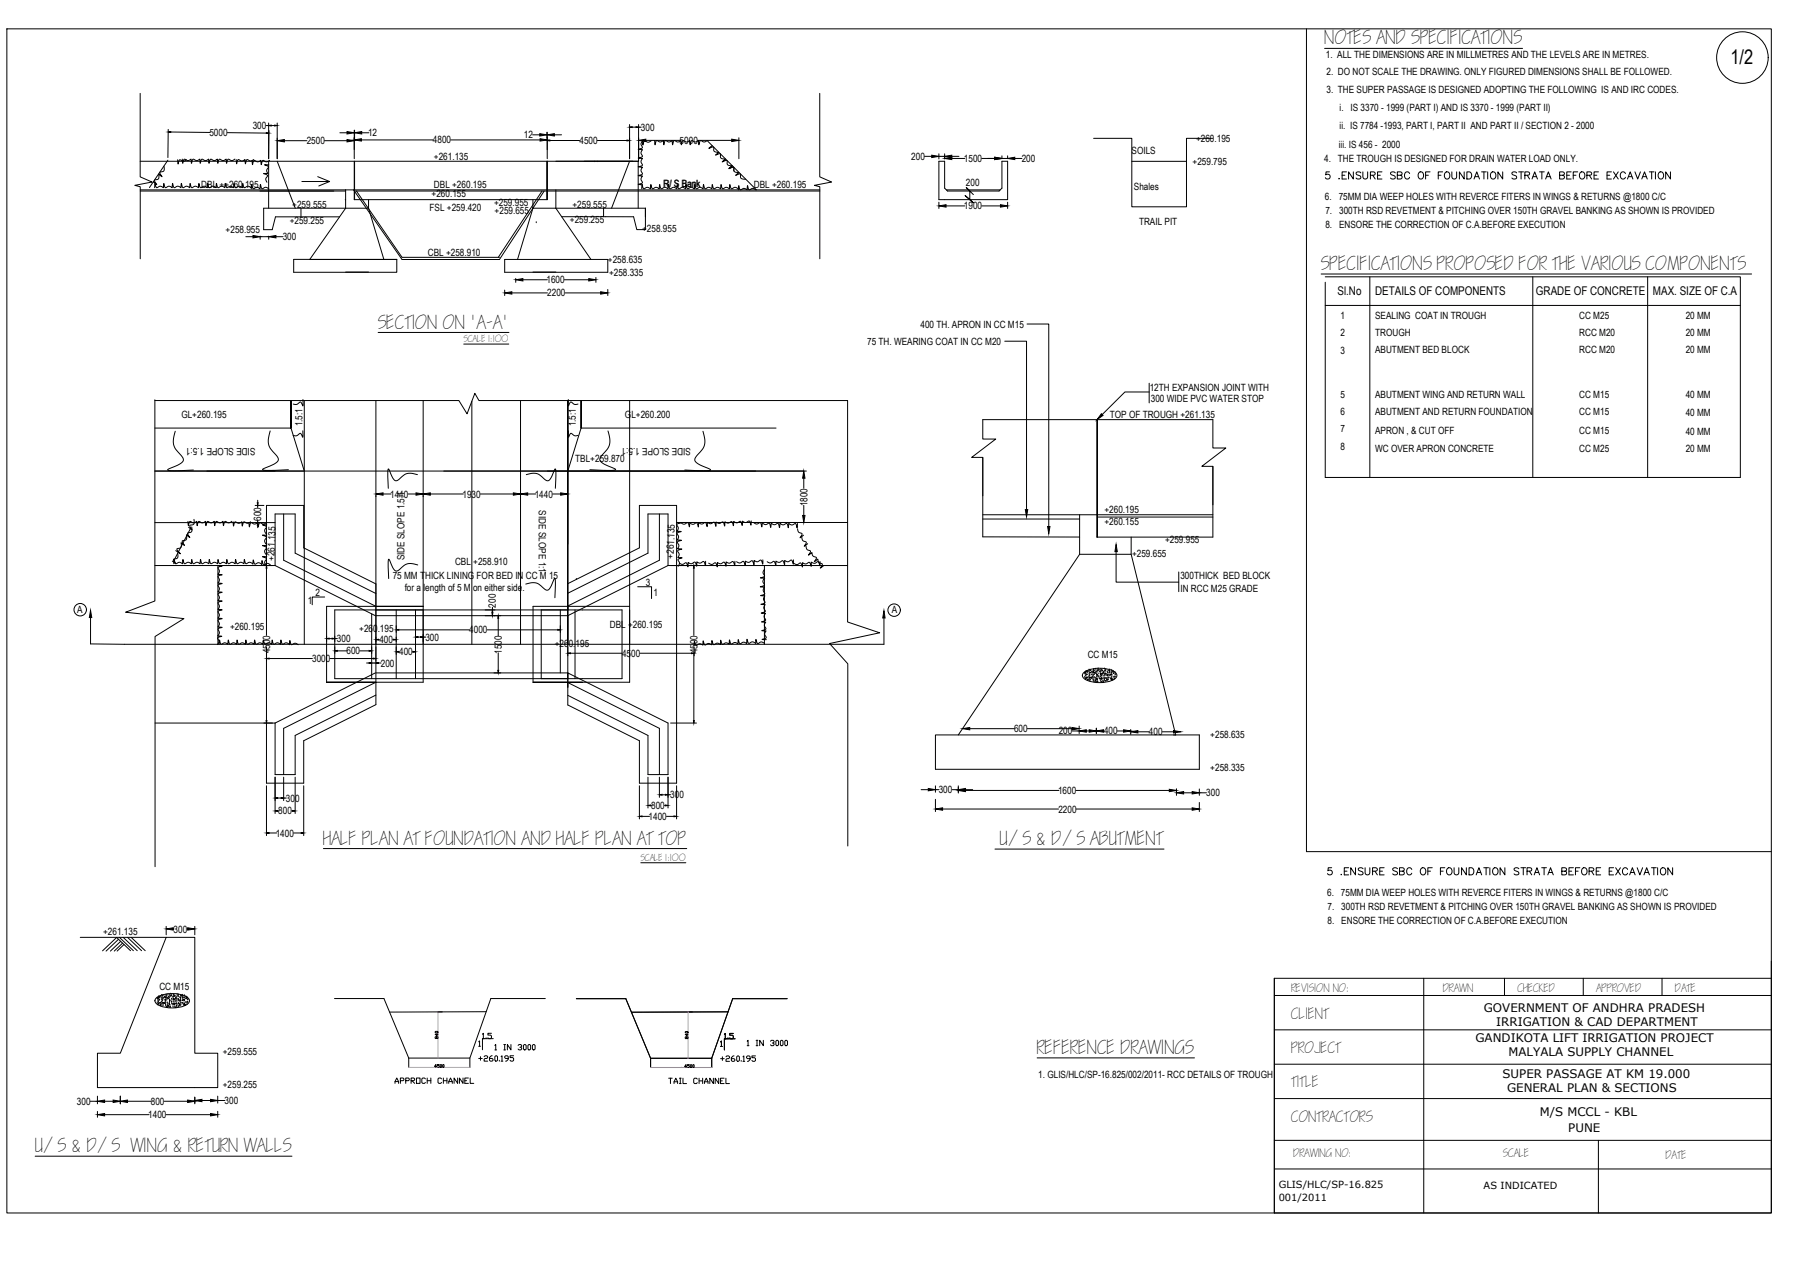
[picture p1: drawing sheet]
<svg xmlns="http://www.w3.org/2000/svg" width="1189mm" height="841mm" viewBox="0 0 1189 841" stroke-linecap="round" stroke-linejoin="round" font-family="sans-serif">
<!-- layer: MAIN -->
<g fill="none" stroke="#000" stroke-width=".66">
<path d="M866 19v545h308M878 32h131M93 62v55l8 4-12 2 4 1v48M543 62v55l8 4-11 2 3 1v48M184 92v13M188 93h15M215 93h15M225 88h5M235 86v19M235 88h.1M235 86v6M239 93h48"/>
<path d="M240 88h4M299 93h59M353 89h5M362 88v4M362 89h1M363 88v17M364 93h20M367 89h5M396 93h20M417 91v14M423 92v15h-36M423 91v14"/>
<path d="M428 93h23M462 93h23M490 91v14M93 107h142v25h128v-25h60M178 107v31M184 107l12 31M394 107h.1M396 107h.1M417 107l-12 31M423 107v31M613 104h4M622 107h4v18l2 2h34l2-2v-18h4v25h-46z"/>
<path d="M622 102v3M622 104h4M626 102v3M631 104h4M631 105h8M651 105h8M664 103v2M664 105h4M668 103v2M672 105h5M93 126h142M93 127h136"/>
<path d="M199 138v6M229 132v1M229 126v12l-24 34M234 126l32 46h65l30-45M235 126h127M235 132v-25h127v25M235 127h127M236 127l30 44h65M244 138h-69v14h5l3-8h42M244 132v6M244 138l10 34M353 138h75v14h-6l-2-8h-48"/>
<path d="M353 138h.1M353 132v6M353 138l-10 34M359 127l-29 44M363 126h180M363 127h180M368 126v12l24 34M400 138v6M622 134v4M627 136h12M627 126h36M645 129l-5-5 3 3v5l2 2-5-4 3 2"/>
<path d="M651 136h12M668 134v4M163 157h5M172 156v3M172 157h6M178 156v3M183 157h5M355 148h.1M195 172h68v8h-68zM334 172h69v8h-69zM229 180h15M334 192v4"/>
<path d="M339 194h24M342 185v2M347 185h16M374 185h16M374 194h24M395 184v3M403 192v4M876 182h285M878 183h275v133h-275v-129M908 183v133M1016 183v133M1092 183v133"/>
<path d="M681 215h14v134M878 202h275M251 220h86M307 228h30M666 226h14v112M762 260h-17l-15 15M762 254v13M103 265h201l6 9 5-13 2 4h245v147l21 7-33 7 12 14v121M103 265v133l-20 8 39 4-19 12v152M201 265v4l-1-2h-1a3 3 0 0 1-5 1M202 265v162M249 265v202l-48 24v28h-24v-40"/>
<path d="M280 265v162M313 266v161M345 265v162M376 265v96M377 265v4l1-2h1a3 3 0 0 0 4 1M417 265v162M103 284h90v-19v19l9 28M116 286a13 13 0 0 0 4 16 3 3 0 0 1 1 3 3 3 0 0 1-2 2l-8 4a50 50 0 0 0 17 1M179 286a13 13 0 0 0 4 16 3 3 0 0 1 1 3 3 3 0 0 1-2 2l-8 4a50 50 0 0 0 17 0M201 286v4l-2-3-1 1a3 3 0 0 1-4 1M377 286v4l1-3 1 1a3 3 0 0 0 4 1M385 284v-19v19"/>
<path d="M385 284h129M385 284l-9 28M403 286a13 13 0 0 1-4 16 3 3 0 0 0-1 3 3 3 0 0 0 2 2l8 4a50 50 0 0 1-17 0M466 286a13 13 0 0 1-4 16 3 3 0 0 0-2 3 3 3 0 0 0 3 2l8 4a50 50 0 0 1-17 1M103 312h431M277 315a10 10 0 0 0-9-1l-1 1a7 7 0 0 1-5 4l-2-2-3-6v13M349 315a9 9 0 0 1 8 0h1a7 7 0 0 0 6 4l1-2 3-6v2v11M533 317v7M651 303v26M804 309v26M249 329h.1M254 327h5"/>
<path d="M270 327h6M280 329h.1M285 327h22M318 327h22M350 327h5M366 327h6M533 335v7M103 346h79M188 341v30l61 31M437 341v30l-61 31v2h-127M651 341h153M651 344h64"/>
<path d="M715 356h-64v-53h-7l16-12h-9v-13h76v78h77v-47h-8l16-12h-8v-19h-77v78M715 341v26M727 343h77M750 356v11h-35M103 375h79M177 375v-40h24v28l48 24M182 375v-34h14v26l53 26M182 375l67 33M277 374a9 9 0 0 0-9 0v1a7 7 0 0 1-6 3l-1-1-3-6v12M444 375h18M460 377v44M715 367l-80 120h-15v23h175v-23h-160"/>
<path d="M740 366v20h41M750 367l29 120M781 379v13M348 387a9 9 0 0 1 9 0l1 1a7 7 0 0 0 5 3l2-2 3-6v3v10M376 387l48-24v-28h24v184h-24v-28l-48-24v-59M376 393l53-26v-26h14v34l-67 33M382 383v1M60 409v18h22h504v-17M249 408h127M376 427v-162v162M460 433v45M249 446l-67 33"/>
<path d="M249 450h127v-4l67 33v34h-14v-26l-53-26M249 452l-61 31v30M249 446h127M376 452l61 31v30M718 446a20 20 0 0 1 22 0 3 3 0 0 1-3 5 20 20 0 0 1-19-2l-1-1zM719 446h.1M719 449h.1M719 447h.1M719 448h.1M719 450h.1M719 445h.1M720 450h.1"/>
<path d="M720 448h.1M720 447h.1M720 445h.1M720 449h.1M720 446h.1M721 449h.1M721 451h.1M721 451v-1v1M721 445h.1M722 449h.1M722 444h.1M722 447h.1"/>
<path d="M722 446h.1M722 450h.1M722 451h.1M722 448h.1M722 445h.1M723 446h.1M723 444h.1M723 450h.1M723 451h.1M723 449h.1M723 447h.1M724 445h.1"/>
<path d="M724 449h.1M724 447h.1M724 450h.1M724 448h.1M724 451h.1M725 448h.1M725 445h.1M725 451h.1M725 446h.1M725 444h.1M725 452h.1M725 447h.1"/>
<path d="M725 449h.1M726 452h.1M726 450h.1M726 451h.1M726 444h.1M726 445h.1M726 446h.1M727 449h.1M727 452h.1M727 447h.1M727 450h.1M727 446h.1"/>
<path d="M727 444h.1M727 448h.1M727 445h.1M727 451h.1M728 443h.1M728 445h.1M728 444h.1M728 448h.1M728 447h.1M728 449h.1M728 450h.1M729 450h.1"/>
<path d="M729 445h.1M729 452h.1M729 447h.1M729 448h.1M730 444h.1M730 446h.1M730 449h.1M730 447h.1M730 448h.1M730 452h.1M730 450h.1M730 447l1-1z"/>
<path d="M730 445h.1M731 445h.1M731 450h.1M731 446h.1M731 448h.1M731 452h.1M732 451h.1M732 450h.1M732 448h.1M732 447h.1M732 445h.1M732 443h.1"/>
<path d="M732 444h.1M733 451h.1M733 447h.1M733 445h.1M733 446h.1M733 444h.1M733 450h.1M733 449h.1M733 448h.1M734 450h.1M734 448h.1M734 446h.1"/>
<path d="M734 451h.1M734 449h.1M734 445h.1M734 447h.1M735 449h.1M735 444h.1M735 445h.1M735 446h.1M736 449h.1M736 447h-1zM736 447h.1M736 450h.1"/>
<path d="M736 446h.1M736 451h.1M737 447h.1M737 450h.1M737 449h.1M737 446h.1M737 444h.1M737 448h.1M737 451h.1M738 451h.1M738 449h.1M738 446h.1"/>
<path d="M738 445h.1M739 450h.1M739 449h.1M739 446h.1M739 447h.1M103 479h79M249 461l-53 26v26h-14v-34M444 479h18M643 483h29M681 483h29M710 484h5M715 481v2"/>
<path d="M715 484v2M720 484h2M727 483v3M731 484h1M740 484h5M749 483v4M754 485h7M770 485h8M610 523h5M620 521v4M620 530v8M620 523h2"/>
<path d="M625 536h76M631 523h4M635 521v5M640 523h5M640 524h62M713 524h62M713 536h77M780 523v4M784 525h6M795 523v4M795 532v6M795 525h5"/>
<path d="M214 562h241M425 572h30M659 563h112M110 614v6M115 616h.1M124 616h.1M129 614v6M53 621h57M77 621l10 9M77 621l-9 9M79 622l-9 8M79 621l9 9"/>
<path d="M80 624l-7 6M81 625l-5 5M82 621l9 9M82 626l-4 4M85 621l9 9M87 621l9 9M110 621h19v77h15v23h-79v-23h15zM1174 637v167h-330v-156h330M107 660h.1M110 660h.1M110 659h.1M111 659h.1"/>
<path d="M112 660h.1M113 659h.1M114 659h.1M115 659h.1M115 660h.1M117 659h.1M118 659h.1M121 660h.1M122 660h.1M844 660h330M943 648v156M997 648v12"/>
<path d="M1049 648v12M1101 648v12M104 661a20 20 0 0 1 21 1 3 3 0 0 1-3 5 20 20 0 0 1-19-2v-2zM104 662h.1M104 665h.1M105 662h.1M105 666h.1M105 663h.1M105 665h.1M105 661h.1M105 664h.1M105 661l1-1z"/>
<path d="M106 662h.1M106 666h.1M106 665h.1M106 667h.1M107 661h.1M107 664h.1M107 663h.1M107 666h.1M107 667h.1M107 665h.1M108 662h.1M108 665h.1"/>
<path d="M108 660h.1M108 663h.1M108 666h.1M108 661h.1M109 664h.1M109 665h.1M109 663h.1M109 661h.1M110 663h.1M110 666h.1M110 664h.1M110 661h.1"/>
<path d="M110 665h.1M110 667h.1M110 662h.1M110 668h.1M111 660h.1M111 663h.1M111 665h.1M111 661h.1M111 668h.1M111 666h.1M112 666l-1 1zM112 661h.1"/>
<path d="M112 668h.1M112 666h.1M112 663h.1M112 664h.1M112 665h.1M113 663h.1M113 666h.1M113 660h.1M113 668h.1M113 667h.1M114 664h.1M114 662h.1"/>
<path d="M114 665h.1M114 666h.1M114 661h.1M115 667h.1M115 666h.1M115 664h.1M115 663h.1M115 662h.1M115 661h.1M115 665h.1M115 668h.1M116 660h.1"/>
<path d="M116 665h.1M116 667h.1M116 662h.1M117 661h.1M116 664h.1M117 662h.1M117 667l-1 1zM117 667h.1M117 665h.1M117 664h.1M117 663h.1M117 666h.1"/>
<path d="M118 660h.1M118 667h.1M118 662h.1M118 661h.1M118 665h.1M118 663h.1M119 667h.1M119 665h.1M119 666h.1M119 663h.1M119 661h.1M120 665h.1"/>
<path d="M120 663h.1M120 661h.1M120 662h.1M120 660h.1M120 666h.1M121 661h.1M121 662h.1M121 665h.1M121 663h.1M121 666h.1M122 662h.1M122 661h.1"/>
<path d="M122 666h.1M122 663h.1M122 665h.1M123 661h.1M123 666h.1M123 664h.1M123 662h.1M124 661h.1M124 664h.1M124 666h.1M124 663h.1M844 683h330"/>
<path d="M687 701h105M844 705h330M60 730h5M65 726v6M65 737v3M69 730h6M69 739h30M80 726v6M84 730h16M109 730h15M110 739h30M129 727v5"/>
<path d="M134 729h6M144 726v5M144 737v3M144 729h5M844 728h330M844 756h330M1059 756v48M23 766h170M844 775h330"/>
<circle cx="1155" cy="38" r="17"/>
<circle cx="53" cy="404" r="4"/>
<circle cx="593" cy="404" r="4"/>
</g>
<g fill="#000" stroke="#000" stroke-width=".66">
<path d="M184 93l4-1v2zM230 92l5 1-5 1zM230 87l5 1-5 1zM235 93l4-1v2zM235 88l5-1v2zM358 89h4l-4 1zM358 92l5 1-5 1zM363 93h1zM363 89h4v1zM416 93h1h-1zM423 93l5-1v2zM485 92l5 1-5 1z"/>
<path d="M617 103l5 1h-5zM626 104l5-1v1zM626 105l5-1v2zM659 104l5 1-5 1zM668 105l4-1v2zM622 136h5v1zM663 136h5l-5 1zM168 156l4 1-4 1zM178 157l5-1v2zM334 194l5-1v2zM342 185h5v1zM390 185h5l-5 1z"/>
<path d="M398 193l5 1-5 1zM730 274l1 1-4 3zM533 312v5h-1zM249 327h5v1zM276 327h4l-4 1zM280 327h5v1zM340 327h5l-5 1zM345 327h5v1zM372 327h4l-4 1zM679 338h2l-1 5zM532 342h1v4zM694 349h2l-1 5z"/>
<path d="M460 375v2zM740 361v5h-1zM60 405l1 4h-2zM586 405l1 5h-2zM460 478v1zM638 483l5-1v2zM710 482l5 1-5 1zM715 484h5v1zM722 484h5l-5 1zM727 484h4v1zM745 484h4l-4 1zM749 485l5-1v2z"/>
<path d="M778 484l4 1-4 1zM615 523h5l-5 1zM620 536l5-1v2zM635 523h5v1zM635 524l5-1v2zM775 523l5 1-5 1zM780 525h4v1zM790 525h5l-5 1zM790 535l5 1-5 1zM110 616l5-1v1zM124 615l5 1h-5zM65 730l4-1v2z"/>
<path d="M65 739l4-1v2zM75 729l5 1-5 1zM80 730l4-1v2zM124 729l5 1-5 1zM129 729h5v1zM140 729h4l-4 1zM140 738l4 1-4 1z"/>
</g>
<!-- layer: canal -->
<g fill="none" stroke="#000" stroke-width=".66">
<path d="M5 19h1169v785h-1169zM111 86v18M113 87l26 1M151 88h26M176 83h2M178 82v23v-18M180 83h2M184 82v23M417 83v22M419 84h2M423 83v22M423 84h2"/>
<path d="M725 92h25v45h36v-45h18M211 117l7 3h-18M750 107h36M218 120l-7 3M205 172h58M169 335h6M171 332v1M171 335v1M169 346h6M171 345v1M171 348v2M448 346h114"/>
<path d="M144 375v52M175 375h6M177 377v44M443 375h119M507 375v52M215 396h-8v5M423 389h9v8M246 407v43M249 402h31h-64v50M263 404v46M264 417h47M275 404v46"/>
<path d="M322 408h10M322 404h6M323 417h47M326 403v1M326 406h.1M330 410v11M359 404h53v46h-53zM371 404v42M381 404v46M417 404v48h-64h33M417 402h-64v50M177 429v49"/>
<path d="M178 436h29M218 423h2M219 436h28M222 423h2M224 431h6M238 431h7M243 439h2M246 439h3M249 422v3M249 429v9M251 439h2M251 424h.1"/>
<path d="M260 424h1M264 432h1M273 432h1M277 422h2M280 422h2M330 433v11M376 429v6M378 433h34M424 433h34M460 429v6M249 450h-27v-46h58v48h-64h33M327 446h5"/>
<path d="M175 479h6M182 515v24M188 515v16M196 515v24M429 515v21M437 515v13M443 515v21M177 521v33M184 529h2M184 537h1M188 529h2M193 537h1"/>
<path d="M201 521v33M424 521v22M431 534h1M439 527h2M440 534h1M443 527h1M448 521v22M178 552h5M195 552h5M425 541h5M442 541h5"/>
</g>
<g fill="#000" stroke="#000" stroke-width=".66">
<path d="M111 87h2v1zM177 88h1h-1zM178 83h2v1zM182 83h2l-2 1zM417 84h2v1zM421 84h2l-2 1zM170 333h1v2zM171 346v2h-1zM177 375v2h-1zM263 417h1v1zM326 406h1l-1 2zM326 404l1 2h-1z"/>
<path d="M330 408v2zM370 417h1l-1 1zM177 436h1v1zM216 423h2v1zM220 423h2l-2 1zM222 431h2v1zM245 439h1l-1 1zM245 431h1l-1 1zM247 436h2l-2 1zM249 439h2v1zM249 424h2zM261 424h2h-2z"/>
<path d="M263 432h1zM274 432h1h-1zM275 422h2zM279 422h1h-1zM376 433h2zM458 433h2h-2zM330 444v2zM176 478h1v1zM182 529h2zM182 537h2v1zM186 529h2h-2zM194 537h2l-2 1z"/>
<path d="M429 534h2zM437 527l2-1v1zM441 526l2 1h-2zM441 534h2h-2zM177 552h1zM200 552h1h-1zM424 541h1zM447 541h1h-1z"/>
</g>
<!-- layer: 0 -->
<g fill="none" stroke="#000" stroke-width=".66">
<path d="M426 93v3l1-2 1-1a2.4 2.4 0 0 0 4 0M426 93a3 3 0 0 0 0 5l-3 1h3a3 3 0 0 0 0 5l-3 1h3a3 3 0 0 0 0 5l-3 1h3a3 3 0 0 0 0 4l-3 1 3 1a3 3 0 0 0 0 4l-3 1h3M434 93v3l1-3h1a2.4 2.4 0 0 0 4 0v3l1-3h1a2.4 2.4 0 0 0 3 0l1 3 1-3a2.4 2.4 0 0 0 4 0l1 3v-3h1a2.4 2.4 0 0 0 4 0v3l1-3h1a2.4 2.4 0 0 0 4 0v3l1-3h1a2.4 2.4 0 0 0 4 0l32 33M472 97l-2 1h1a1.2 1.2 0 0 1 1-1 1.2 1.2 0 0 1 1 1 2.2 2.2 0 0 0 1 3 2.2 2.2 0 0 0 2 0l-2 2 1-1a1.2 1.2 0 0 1 1 0 1.2 1.2 0 0 1 1 1 1.9 1.9 0 0 0 1 2 1.9 1.9 0 0 0 2 0h1l-2 2h1a1.2 1.2 0 0 1 1-1 1.2 1.2 0 0 1 1 1 2.3 2.3 0 0 0 1 3 2.3 2.3 0 0 0 2 0l-2 2 2-1a.8 .8 0 0 1 1 0 .8 .8 0 0 1 0 1v1M109 110a2.6 2.6 0 0 1 0 3 2.6 2.6 0 0 1-3 1l1 3-2-2a2.7 2.7 0 0 1 0 3 2.7 2.7 0 0 1-3 1l2 3-2-1M111 106l-12 18M118 106v3l1-3h1a2.4 2.4 0 0 0 4 0M121 105v3l1-2h1a2.4 2.4 0 0 0 4-1v3l1-2h1a2.4 2.4 0 0 0 3-1l1 3v-2h1a2.4 2.4 0 0 0 4-1l1 3v-2h1a2.4 2.4 0 0 0 4-1v3l1-2h1a2.4 2.4 0 0 0 4-1v3l1-2h1a2.4 2.4 0 0 0 4-1M157 106v3l1-3h1a2.5 2.5 0 0 0 3 0l1 3v-3h1a2.5 2.5 0 0 0 4 0M167 106v3l1-2 1-1a2.5 2.5 0 0 0 4 0v3l1-2 1-1a2.5 2.5 0 0 0 4 0M178 109h-3l3 1v1a2.5 2.5 0 0 0 0 4h-3l2 1v1a2.5 2.5 0 0 0 0 4M485 110l-2 2 1-1a1.2 1.2 0 0 1 1 0 1.2 1.2 0 0 1 1 1 2.3 2.3 0 0 0 1 2 2.3 2.3 0 0 0 3 0l-3 2h2a1.2 1.2 0 0 1 1-1 1.2 1.2 0 0 1 1 1 1.9 1.9 0 0 0 0 2 1.9 1.9 0 0 0 2 1h1"/>
<path d="M102 124l1-2 1 2a2.4 2.4 0 0 1 4 0l1-2v2h1a2.4 2.4 0 0 1 4 0v-2l1 2h1a2.4 2.4 0 0 1 4 0v-2l1 2h1a2.4 2.4 0 0 1 4 0v-2l1 2h1a2.4 2.4 0 0 1 4 0v-2l1 2h1a2.4 2.4 0 0 1 3 0l1-2v2h1a2.4 2.4 0 0 1 4 0v-2l1 2h1a2.4 2.4 0 0 1 4 0v-2l1 2h1a2.4 2.4 0 0 1 4 0v-2l1 2h1a2.4 2.4 0 0 1 4 0v-2l1 2h1a2.4 2.4 0 0 1 3 0M167 125v-3l1 3h1a2.4 2.4 0 0 1 3 0l1-3v3h1a2.4 2.4 0 0 1 4 0M425 125l1-3v3h1a2.5 2.5 0 0 1 4 0v-3l1 3h1a2.5 2.5 0 0 1 4 0v-3l1 3h1a2.5 2.5 0 0 1 4 0v-3l1 3h1a2.5 2.5 0 0 1 3 0l1-3 1 3h1a2.5 2.5 0 0 1 3 0l1-3v3h1a2.5 2.5 0 0 1 4 0v-3l1 3h1a2.5 2.5 0 0 1 4 0v-3l1 3h1a2.5 2.5 0 0 1 4 0v-3l1 3h1a2.5 2.5 0 0 1 4 0v-3l1 3h1a2.5 2.5 0 0 1 3 0l1-3v3h1a2.5 2.5 0 0 1 4 0M489 126l1-3v3h1a2.4 2.4 0 0 1 4 0v-3l1 3h1a2.4 2.4 0 0 1 4 0M125 346v2l1-2h1a2.4 2.4 0 0 0 3 0l1 2v-2h1a2.4 2.4 0 0 0 4 0v2l1-2h1a2.4 2.4 0 0 0 4 0v2l1-2h1a2.4 2.4 0 0 0 4 0v2l1-2h1a2.4 2.4 0 0 0 4 0M126 350l-11 21M127 349a2.6 2.6 0 0 1 0 3 2.6 2.6 0 0 1-3 1l2 3-2-2a2.6 2.6 0 0 1 0 3 2.6 2.6 0 0 1-3 2l1 2-2-1a2.7 2.7 0 0 1 0 3 2.7 2.7 0 0 1-3 1l3 3-4-2M129 344a2.7 2.7 0 0 1-1 3 2.7 2.7 0 0 1-2 1l1 3-2-2M154 346l1 3 1-3a2.4 2.4 0 0 0 4 0l1 3v-3h1a2.4 2.4 0 0 0 4 0M165 346v3l1-2h1a2.5 2.5 0 0 0 4-1v3l1-2h1a2.5 2.5 0 0 0 4-1M177 348h-3l2 1v1a2.4 2.4 0 0 0 0 4M177 355h-3l2 1v1a2.5 2.5 0 0 0 0 3"/>
<path d="M448 346h3l-2 1v1a2.4 2.4 0 0 1 0 4h2l-2 1v1a2.5 2.5 0 0 1 0 4h3l-3 1v1a2.5 2.5 0 0 1 0 4h3l-3 1v1a2.4 2.4 0 0 1 0 4h3l-2 1-1 1a2.4 2.4 0 0 1 0 3M457 346v3l-1-2h-1a2.5 2.5 0 0 1-4-1M498 345v3l-1-2-1-1a2.5 2.5 0 0 1-4 0v3l-1-2h-1a2.4 2.4 0 0 1-4 0v2l-1-2h-1a2.4 2.4 0 0 1-4 0v3l-1-3h-1a2.5 2.5 0 0 1-3 0l-1 3v-3h-1a2.5 2.5 0 0 1-4 0v3l-1-2-1-1a2.4 2.4 0 0 1-4 0v3l-1-2h-1a2.4 2.4 0 0 1-4 0M499 346a3 3 0 0 0 5 0l1 3v-3M505 347a3 3 0 0 0 5 0l1 3v-3a3 3 0 0 0 5 0l1 3v-3a3 3 0 0 0 4 0l1 3 1-3a3 3 0 0 0 4 0l1 3 1-3M529 350a3 3 0 0 0 3 4l-2 2 2-1M531 356a3 3 0 0 0 3 3l-1 3 2-2M115 374v-3l1 2h1a2.5 2.5 0 0 1 4 1v-3l1 2h1a2.5 2.5 0 0 1 4 1v-3l1 2h1a2.5 2.5 0 0 1 4 1v-3l1 2h1a2.5 2.5 0 0 1 3 1l1-3v2h1a2.5 2.5 0 0 1 4 1v-3l1 2h1a2.5 2.5 0 0 1 4 1v-3l1 2h1a2.5 2.5 0 0 1 4 1v-3l1 2h1a2.5 2.5 0 0 1 4 1v-3l1 2h1a2.5 2.5 0 0 1 3 1M118 367a2.6 2.6 0 0 1 0 3 2.6 2.6 0 0 1-3 1l1 3-2-2M144 375h3l-2 1v1a2.4 2.4 0 0 1-1 4h3l-2 1v1a2.4 2.4 0 0 1-1 3l3 1-2 1a2.4 2.4 0 0 1-1 4l3 1h-2v1a2.4 2.4 0 0 1-1 4h3l-2 1v1a2.4 2.4 0 0 1-1 4h3l-2 1v1a2.4 2.4 0 0 1-1 4h3l-2 1v1a2.4 2.4 0 0 1-1 4h3l-2 1v1a2.4 2.4 0 0 1-1 3M168 374v-3l1 3h1a2.5 2.5 0 0 1 3 0M173 374l1-2v2h1a2.5 2.5 0 0 1 4 0"/>
<path d="M177 362h-3l2 1v1a2.4 2.4 0 0 0 0 3M177 369h-3l2 1v1a2.5 2.5 0 0 0 0 4M468 372l-1 3v-3h-1a2.4 2.4 0 0 1-4 0v3l-1-2h-1a2.4 2.4 0 0 1-4 0v3l-1-3h-1a2.4 2.4 0 0 1-4 0M487 372v3l-1-3h-1a2.4 2.4 0 0 1-4 0v3l-1-2h-1a2.4 2.4 0 0 1-4 0v3l-1-3h-1a2.4 2.4 0 0 1-3 0M506 371l-1 3v-3h-1a2.4 2.4 0 0 1-4 0v3l-1-2h-1a2.5 2.5 0 0 1-4 0v3l-1-3h-1a2.5 2.5 0 0 1-4 0M507 377a3 3 0 0 0 0 5l-3 1h3M526 371v3l-1-3h-1a2.4 2.4 0 0 1-4 0v3l-1-2h-1a2.5 2.5 0 0 1-4 0v3l-1-3h-1a2.5 2.5 0 0 1-4 0M534 362a3 3 0 0 0 3 3l-1 3 2-2a3 3 0 0 0 3 4l-1 2 2-1a3 3 0 0 0 3 3l-1 2 2-1M543 372v3l-1-3h-1a2.5 2.5 0 0 1-3 1v2l-1-2h-1a2.4 2.4 0 0 1-4 0v3l-1-3h-1a2.4 2.4 0 0 1-4 0M506 383a3 3 0 0 0 1 5l-3 1h3a3 3 0 0 0 0 5l-3 1h3a3 3 0 0 0 0 4l-3 2h3a3 3 0 0 0 0 4l-3 1 3 1a3 3 0 0 0 0 4l-2 1h2a3 3 0 0 0 1 5l-3 1h3a3 3 0 0 0 0 5l-3 1h3M144 421l3 1h-3v1a2.4 2.4 0 0 1 0 4M145 427l1-3v3h1a2.4 2.4 0 0 1 4 0v-3l1 3h1a2.4 2.4 0 0 1 4 0v-3l1 3h1a2.4 2.4 0 0 1 4 0v-3l1 3h1a2.4 2.4 0 0 1 3 0l1-3 1 3a2.4 2.4 0 0 1 4 0l1-3v3h1a2.4 2.4 0 0 1 4 0v-3l1 3h1a2.4 2.4 0 0 1 4 0v-3l1 3h1a2.4 2.4 0 0 1 4 0"/>
<path d="M192 427v-3l1 3h1a2.4 2.4 0 0 1 4 0M501 426a3 3 0 0 0-5 0l-1-2v2a3 3 0 0 0-5 1l-1-3v3a3 3 0 0 0-5 0l-1-3v3a3 3 0 0 0-4 0l-1-3-1 3a3 3 0 0 0-4 0l-1-2v2a3 3 0 0 0-5 0l-1-2v3a3 3 0 0 0-5 0l-1-3v3M507 426a3 3 0 0 0-5 0l-1-2v3M317 690h1v3M317 693h1M477 691l1-1v4M477 694h2"/>
</g>
<!-- layer: BASIC -->
<g fill="none" stroke="#000" stroke-width=".66">
<path d="M222 662h32l17 39M290 671h3M322 671h-64M361 662h-36l-14 39h-40M382 662h33l16 39M456 671h3M482 671h-64M522 662h-36l-14 39h-41M289 684h1l-1 1zM289 687h1v1l-1-1-1 1h1M290 685v1l-2-1h2M327 688h-7v8"/>
<path d="M454 684h2l-2 1zM455 687h1l-1 1-1-1v1h1M455 685v1h-1h2M487 688h-7v8M271 701v6M289 707h-1l1-1v1M290 701h.1M291 706h-1h1v1h-1M292 706h1l-1 1zM293 706h1v1h-1zM311 701v6M431 701v7"/>
<path d="M451 708h.1M455 707h-1l1-1v1M456 701h.1M457 706h-1l1 1h-1M457 706h1v1h-1zM459 706h1v1h-1zM472 701v7"/>
</g>
<path d="M290 671v30M456 671v30M271 707h40M431 707h41M431 708h41" fill="none" stroke="#f0f" stroke-width=".66"/>
<!-- layer: 0 -->
<path d="M290 671h.1M456 671h.1M271 707h.1M290 701h.1M311 707h.1M431 707v1M456 701h.1M472 707v1" fill="none" stroke="#f0f" stroke-width=".66"/>
<text font-size="13.3" x="1147" y="42">1/2</text>
<g font-size="11.8">
<text x="878" y="29">NOTES AND SPECIFICATIONS</text>
<text x="876" y="179">SPECIFICATIONS PROPOSED FOR THE VARIOUS COMPONENTS</text>
<text x="251" y="218">SECTION ON 'A-A'</text>
<text x="214" y="560">HALF PLAN AT FOUNDATION AND HALF PLAN AT TOP</text>
<text x="663" y="560">U/S &amp; D/S ABUTMENT</text>
<text x="687" y="699">REFERENCE DRAWINGS</text>
<text x="23" y="764">U/S &amp; D/S WING &amp; RETURN WALLS</text>
</g>
<g font-size="9.5">
<text x="856" y="675">CLIENT</text>
<text x="856" y="698">PROJECT</text>
<text x="856" y="721">TITLE</text>
<text x="856" y="743">CONTRACTORS</text>
</g>
<text font-size="8.8" x="877" y="120">5 .ENSURE SBC OF FOUNDATION STRATA BEFORE EXCAVATION</text>
<text font-size="8.4" x="879" y="581">5 .ENSURE SBC OF FOUNDATION STRATA BEFORE EXCAVATION</text>
<g font-size="8">
<text x="886" y="196">Sl.No</text>
<text x="911" y="196">DETAILS OF COMPONENTS</text>
<text x="1018" y="195">GRADE OF CONCRETE</text>
<text x="1095" y="196">MAX. SIZE OF C.A</text>
</g>
<g font-size="7.8">
<text x="983" y="671">GOVERNMENT OF ANDHRA PRADESH</text>
<text x="992" y="680">IRRIGATION &amp; CAD DEPARTMENT</text>
<text x="978" y="691">GANDIKOTA LIFT IRRIGATION PROJECT</text>
<text x="1000" y="700">MALYALA SUPPLY CHANNEL</text>
<text x="996" y="715">SUPER PASSAGE AT KM 19.000</text>
<text x="999" y="724">GENERAL PLAN &amp; SECTIONS</text>
<text x="1020" y="740">M/S MCCL - KBL</text>
<text x="1039" y="750">PUNE</text>
</g>
<g font-size="7.1">
<text x="856" y="657">REVISION NO:</text>
<text x="956" y="657">DRAWN</text>
<text x="1006" y="657">CHECKED</text>
<text x="1058" y="657">APPROVED</text>
<text x="1110" y="657">DATE</text>
<text x="319" y="690">1.5</text>
<text x="479" y="690">1.5</text>
<text x="494" y="694">1 IN 3000</text>
<text x="327" y="697">1 IN 3000</text>
<text x="316" y="704">+260.195</text>
<text x="477" y="704">+260.195</text>
<text x="261" y="719">APPROCH CHANNEL</text>
<text x="442" y="719">TAIL CHANNEL</text>
<text x="857" y="767">DRAWING NO:</text>
<text x="996" y="767">SCALE</text>
<text x="1104" y="768">DATE</text>
</g>
<g font-size="6.6">
<text x="879" y="39">1. ALL THE DIMENSIONS ARE IN MILLMETRES AND THE LEVELS ARE IN METRES.</text>
<text x="879" y="50">2. DO NOT SCALE THE DRAWING. ONLY FIGURED DIMENSIONS SHALL BE FOLLOWED.</text>
<text x="879" y="62">3. THE SUPER PASSAGE IS DESIGNED ADOPTING THE FOLLOWING IS AND IRC CODES.</text>
<text x="888" y="74">i. IS 3370 - 1999 (PART I) AND IS 3370 - 1999 (PART II)</text>
<text x="167" y="86">300</text>
<text x="425" y="87">300</text>
<text x="888" y="86">ii. IS 7784 -1993, PART I, PART II AND PART II / SECTION 2 - 2000</text>
<text x="139" y="90" transform="rotate(1 139 90)">5000</text>
<text x="203" y="96">2500</text>
<text x="244" y="90">12</text>
<text x="287" y="95">4800</text>
<text x="347" y="92">12</text>
<text x="384" y="95">4500</text>
<text x="450" y="95">5000</text>
<text x="793" y="94">+260.195</text>
<text x="750" y="102">SOILS</text>
<text x="887" y="98">iii. IS 456 - 2000</text>
<text x="288" y="106">+261.135</text>
<text x="604" y="106">200</text>
<text x="639" y="107">1500</text>
<text x="677" y="107">200</text>
<text x="878" y="107">4. THE TROUGH IS DESIGNED FOR DRAIN WATER LOAD ONLY.</text>
<text x="790" y="110">+259.795</text>
<text x="133" y="125">DBL ++260.195</text>
<text x="288" y="125">DBL +260.195</text>
<text x="440" y="124">R/ S Bank</text>
<text x="500" y="125">DBL +260.195</text>
<text x="640" y="123">200</text>
<text x="286" y="131">+260.155</text>
<text x="751" y="126">Shales</text>
<text x="194" y="138">+259.555</text>
<text x="327" y="137">+259.955</text>
<text x="379" y="138">+259.555</text>
<text x="878" y="133">6. 75MM DIA WEEP HOLES WITH REVERCE FITERS IN WINGS &amp; RETURNS @1800 C/C</text>
<text x="285" y="140">FSL +259.420</text>
<text x="328" y="142">+259.655</text>
<text x="639" y="139">1900</text>
<text x="878" y="142">7. 300TH RSD REVETMENT &amp; PITCHING OVER 150TH GRAVEL BANKING AS SHOWN IS PROVIDED</text>
<text x="192" y="148">+259.255</text>
<text x="378" y="148">+259.255</text>
<text x="755" y="149">TRAIL PIT</text>
<text x="150" y="154">+258.955</text>
<text x="426" y="154">+258.955</text>
<text x="878" y="151">8. ENSORE THE CORRECTION OF C.A.BEFORE EXECUTION</text>
<text x="187" y="159">300</text>
<text x="284" y="170">CBL +258.910</text>
<text x="403" y="175">+258.635</text>
<text x="404" y="183">+258.335</text>
<text x="362" y="188">1600</text>
<text x="363" y="196">2200</text>
<text x="888" y="212">1</text>
<text x="911" y="212">SEALING COAT IN TROUGH</text>
<text x="1046" y="212">CC M25</text>
<text x="1117" y="212">20 MM</text>
<text x="610" y="217">400 TH. APRON IN CC M15</text>
<text x="888" y="223">2</text>
<text x="911" y="223">TROUGH</text>
<text x="1046" y="223">RCC M20</text>
<text x="1117" y="223">20 MM</text>
<text x="575" y="229">75 TH. WEARING COAT IN CC M20</text>
<text x="888" y="234">3</text>
<text x="911" y="234">ABUTMENT BED BLOCK</text>
<text x="1046" y="234">RCC M20</text>
<text x="1117" y="234">20 MM</text>
<text x="762" y="259">12TH EXPANSION JOINT WITH</text>
<text x="888" y="264">5</text>
<text x="911" y="264">ABUTMENT WING AND RETURN WALL</text>
<text x="1046" y="264">CC M15</text>
<text x="1117" y="264">40 MM</text>
<text x="763" y="267">300 WIDE PVC WATER STOP</text>
<text x="888" y="275">6</text>
<text x="911" y="275">ABUTMENT AND RETURN FOUNDATION</text>
<text x="1046" y="275">CC M15</text>
<text x="1117" y="275">40 MM</text>
<text x="120" y="277">GL+260.195</text>
<text x="414" y="277">GL+260.200</text>
<text x="736" y="277">TOP OF TROUGH +261.135</text>
<text x="201" y="283" transform="rotate(-90 201 283)">1.5:1</text>
<text x="382" y="283" transform="rotate(-90 382 283)">1.5:1</text>
<text x="888" y="287">7</text>
<text x="911" y="288">APRON , &amp; CUT OFF</text>
<text x="1046" y="288">CC M15</text>
<text x="1117" y="288">40 MM</text>
<text x="169" y="297" transform="rotate(180 169 297)">SIDE SLOPE 1.5:1</text>
<text x="458" y="297" transform="rotate(180 458 297)">SIDE SLOPE 1.5:1</text>
<text x="888" y="298">8</text>
<text x="911" y="299">WC OVER APRON CONCRETE</text>
<text x="1046" y="299">CC M25</text>
<text x="1117" y="299">20 MM</text>
<text x="381" y="306">TBL+259.870</text>
<text x="259" y="330">1440</text>
<text x="306" y="330">1930</text>
<text x="354" y="330">1440</text>
<text x="535" y="335" transform="rotate(-90 535 335)">1800</text>
<text x="357" y="338" transform="rotate(90 357 338)">SIDE SLOPE 1:1</text>
<text x="732" y="340">+260.195</text>
<text x="173" y="345" transform="rotate(-90 173 345)">600</text>
<text x="732" y="348">+260.155</text>
<text x="772" y="360">+259.955</text>
<text x="182" y="372" transform="rotate(-88 182 372)">+261.135</text>
<text x="268" y="371" transform="rotate(-90 268 371)">SIDE SLOPE 1.5:1</text>
<text x="446" y="370" transform="rotate(-88 446 370)">+261.135</text>
<text x="750" y="369">+259.655</text>
<text x="302" y="375">CBL +258.910</text>
<text x="260" y="384">75 MM THICK LINING FOR BED IN CC M 15</text>
<text x="782" y="384">300THICK BED BLOCK</text>
<text x="428" y="388">3</text>
<text x="209" y="395">2</text>
<text x="268" y="392">for a length of 5 M on either side.</text>
<text x="433" y="395">1</text>
<text x="782" y="393">IN RCC M25 GRADE</text>
<text x="204" y="401">1</text>
<text x="51" y="406">A</text>
<text x="329" y="403" transform="rotate(-90 329 403)">200</text>
<text x="591" y="407">A</text>
<text x="152" y="418">+260.195</text>
<text x="238" y="419">+260.195</text>
<text x="311" y="420">4000</text>
<text x="404" y="416">DBL +260.195</text>
<text x="223" y="426">300</text>
<text x="282" y="425">300</text>
<text x="251" y="426">400</text>
<text x="368" y="429">+260.195</text>
<text x="179" y="433" transform="rotate(-90 179 433)">4500</text>
<text x="230" y="434">600</text>
<text x="265" y="434">400</text>
<text x="333" y="433" transform="rotate(-90 333 433)">1500</text>
<text x="412" y="435">4500</text>
<text x="462" y="433" transform="rotate(-90 462 433)">4500</text>
<text x="721" y="436">CC M15</text>
<text x="207" y="439">3000</text>
<text x="252" y="442">200</text>
<text x="672" y="485">600</text>
<text x="702" y="487">200</text>
<text x="732" y="487">400</text>
<text x="761" y="487">400</text>
<text x="802" y="489">+258.635</text>
<text x="802" y="511">+258.335</text>
<text x="622" y="526">300</text>
<text x="701" y="526">1600</text>
<text x="799" y="528">300</text>
<text x="189" y="531">300</text>
<text x="444" y="529">300</text>
<text x="184" y="540">800</text>
<text x="432" y="536">800</text>
<text x="701" y="539">2200</text>
<text x="430" y="543">1400</text>
<text x="183" y="554">1400</text>
<text x="880" y="594">6. 75MM DIA WEEP HOLES WITH REVERCE FITERS IN WINGS &amp; RETURNS @1800 C/C</text>
<text x="880" y="603">7. 300TH RSD REVETMENT &amp; PITCHING OVER 150TH GRAVEL BANKING AS SHOWN IS PROVIDED</text>
<text x="880" y="612">8. ENSORE THE CORRECTION OF C.A.BEFORE EXECUTION</text>
<text x="68" y="620">+261.135</text>
<text x="115" y="618">300</text>
<text x="106" y="656">CC M15</text>
<text x="148" y="699">+259.555</text>
<text x="688" y="714">1. GLIS/HLC/SP-16.825/002/2011- RCC DETAILS OF TROUGH</text>
<text x="148" y="721">+259.255</text>
<text x="149" y="732">300</text>
<text x="51" y="732">300</text>
<text x="100" y="732">800</text>
<text x="98" y="741">1400</text>
</g>
<g font-size="6.5">
<text x="847" y="787">GLIS/HLC/SP-16.825</text>
<text x="983" y="788">AS INDICATED</text>
<text x="847" y="796">001/2011</text>
</g>
<g font-size="5.9">
<text x="307" y="227">SCALE 1:100</text>
<text x="425" y="571">SCALE 1:100</text>
</g>
</svg>
